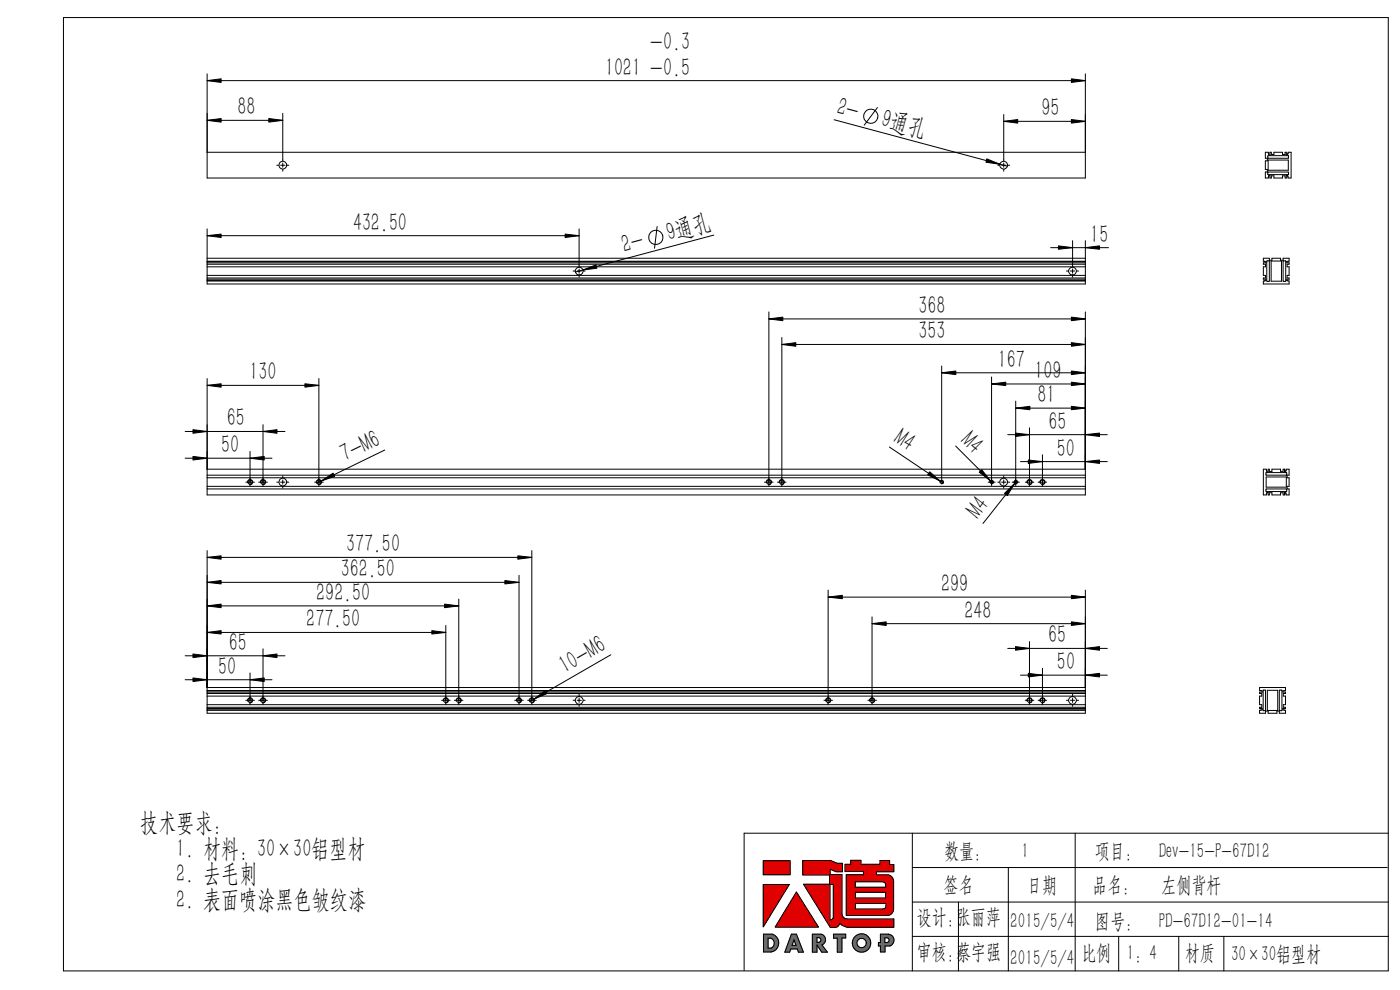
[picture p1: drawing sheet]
<svg xmlns="http://www.w3.org/2000/svg" width="297mm" height="210mm" viewBox="0 0 297 210" stroke-linecap="round" stroke-linejoin="round" font-family="sans-serif">
<g fill="none" stroke="#000" stroke-width=".21">
<path d="M13.5 3.7h281v202.3h-281zM43.9 15.7v22.1h186.4v-22.1M43.9 17.1h186.4M43.9 32.3h186.4M43.9 25.5h16.1M58.7 35.1h.4M59.5 35.1h1M60 24v10.1M60 34.6v.9M60 35.9v.4M60.9 35.1h.4M177 25.4l36.7 9.9"/>
<path d="M186.1 22.8l-2.8 3.7M211.7 35.1h.3M212.5 35.1h.9M212.9 24.3v9.8M212.9 34.6v.9M212.9 35.9v.4M212.9 25.7h17.4M213.8 35.1h.4M268.4 32.3h.7l.1 .6h.2v-.6h.3v.5h.6v-.5h1.8v.5h.5v-.5h.3v.6h.3l.1-.6h.6v5.5h-.6l-.1-.6h-.3v.6h-.3v-.5h-.5v.5h-1.8v-.5h-.6v.5h-.3v-.6h-.2l-.1 .6h-.7v-1.3h.5v-.6h-.5v-1.8h.5v-.5h-.5zM269 33h4.3v.5l-4.3 .1zM269 36.5h4.3v.5h-4.3zM269 34h4.3v2.1h-4.3z"/>
<path d="M43.9 48.6v11.6h186.4v-9.1M43.9 55.4h186.4M43.9 54.8h186.4M43.9 56h186.4M43.9 55.8h186.4M43.9 58.4h186.4M43.9 56.6h186.4M43.9 59.2h186.4M43.9 59h186.4M43.9 59.6h186.4M43.9 55.5h186.4M43.9 59.5h186.4"/>
<path d="M43.9 50h79M121.6 57.5h.4M122.4 57.5h.9M122.9 48.6v8M122.9 57.1v.9M122.9 58.4v.4M123.8 57.5h.3M139.4 48l-.5 4.7M151.4 49.9l-29.3 7.8M222.9 52.5h12.3M226.2 57.5h.4M227.1 57.5h.9"/>
<path d="M227.5 51.1v5.5M227.5 57.1v.9M227.5 58.4v.4M228.4 57.5h.4M268 54.8h1.3v.4h.5v-.4h1.9v.4h.5v-.4h1.3v.6l-.5 .1v.3h.5v.2h-.5v.6h.5v1.8h-.5v.6h.5v.2h-.5v.3l.5 .1v.6h-5.5v-.6l.6-.1v-.3h-.6v-.2h.5v-.6h-.5v-1.8h.5v-.6h-.5v-.2h.6v-.3l-.6-.1zM268.7 55.4l.6-.1-.1 4.4-.5-.1zM269.7 55.4h2.2v4.2h-2.2zM272.2 55.4l.6-.1-.1 4.4-.5-.1zM163.1 66.2v37M163.1 67.6h67.2M165.9 71.6v31.6M165.9 73.1h64.4"/>
<path d="M199.8 77.6v24.7M199.8 79.1h30.5M210.4 80v23M230.3 66.2v38.8h-186.4v-24.7M39.3 97.2h18.4M39.3 91.5h21.2M43.9 99.5h186.4M43.9 81.7h23.7M53 95.8v7.4M55.8 90.1v13.1M67.6 80.3v22.9M81.6 95.5l-14.4 7"/>
<path d="M188.7 94.8l11.4 7.6M202.7 94.6l8 7.9M210.4 81.4h19.9M213.8 92.2h21.1M215.5 85.1v17.9M215.5 86.6h14.8M216.5 97.9h18.4M218.4 90.8v12.4M221.1 96.5v6.7M268 99.5h.6l.1 .6h.3v-.6h.3v.5h.5v-.5h1.9v.5h.5v-.5h.3v.6h.3v-.6h.7v1.3h-.5v.5h.5v1.9h-.5v.5h.5v1.3h-.7v-.6h-.3v.6h-.3v-.5h-.5v.5h-1.9v-.5h-.5v.5h-.3v-.6h-.3l-.1 .6h-.6zM43.9 116.8v34.5h186.4v-26.1M43.9 100.8h186.4"/>
<path d="M43.9 101.3h186.4M43.9 103.2h186.4M43.9 103.7h186.4M43.9 118.2h68.9M52.2 102.3h1.8M52.5 102.4a.54 .54 0 0 1 .5-.7 .54 .54 0 0 1 .6 .6 .54 .54 0 0 1-.7 .5M54.9 102.3h1.8M55.3 102.4a.54 .54 0 0 1 .5-.7 .54 .54 0 0 1 .5 .6 .54 .54 0 0 1-.6 .5M58.7 102.3h.4M59.5 102.3h1M60 101v.3M60 101.8v.9"/>
<path d="M60 103.2v.3M60.9 102.3h.4M66.8 102.3h1.8M67.1 102.4a.54 .54 0 0 1 .5-.7 .54 .54 0 0 1 .6 .6 .54 .54 0 0 1-.7 .5M112.8 116.8v32.7M162.2 102.3h1.8M162.6 102.4a.54 .54 0 0 1 .4-.7 .54 .54 0 0 1 .6 .6 .54 .54 0 0 1-.6 .5M164.9 102.3h1.9M165.3 102.4a.55 .55 0 0 1 .5-.7 .55 .55 0 0 1 .6 .6 .55 .55 0 0 1-.7 .5M199.4 102.4a.37 .37 0 0 1 .4-.5 .37 .37 0 0 1 .4 .4 .37 .37 0 0 1-.5 .3M209.6 102.3h1.5M210 102.4a.37 .37 0 0 1 .3-.5 .37 .37 0 0 1 .4 .4 .37 .37 0 0 1-.4 .3"/>
<path d="M211.7 102.3h.3M212.5 102.3h.9M212.9 101v.3M212.9 101.8v.9M212.9 103.2v.3M213.8 102.3h.4M214.7 102.3h1.5M215.1 102.4a.37 .37 0 0 1 .4-.5 .37 .37 0 0 1 .4 .4 .37 .37 0 0 1-.5 .3M215.7 102l-7.2 9M217.5 102.3h1.8M217.9 102.4a.54 .54 0 0 1 .5-.7 .54 .54 0 0 1 .5 .6 .54 .54 0 0 1-.6 .5M220.2 102.3h1.8"/>
<path d="M220.6 102.4a.55 .55 0 0 1 .5-.7 .55 .55 0 0 1 .6 .6 .55 .55 0 0 1-.7 .5M268.6 100.3l4.3-.1 .1 .5-4.4 .1zM268.6 103.7h4.3l.1 .5-4.4 .1zM268.6 101.2h4.3v2.1h-4.3zM39.3 139.1h21.2M43.9 123.5h66.2M43.9 128.5h53.4M43.9 134.2h50.7M55.8 137.6v11.9M94.6 132.7v16.8M97.3 127.1v22.4M110.1 122v27.5"/>
<path d="M129.6 138.9l-17.2 9.9M175.7 125.2v24.3M175.7 126.7h54.6M185 130.9v18.6M185 132.3h45.3M213.8 137.5h21.1M218.4 136.1v13.4M39.3 144.2h18.4M43.9 146.5h186.4M43.9 145.8h186.4M43.9 146.8h186.4M43.9 147.1h186.4"/>
<path d="M43.9 147.7h186.4M43.9 149.5h186.4M43.9 150.3h186.4M43.9 150h186.4M43.9 150.7h186.4M43.9 146.6h186.4M43.9 150.6h186.4M52.2 148.5h1.8M52.5 148.7a.55 .55 0 0 1 .5-.7 .55 .55 0 0 1 .6 .6 .55 .55 0 0 1-.7 .5M53 142.7v6.8M54.9 148.5h1.8M55.3 148.7a.55 .55 0 0 1 .5-.7 .55 .55 0 0 1 .6 .6 .55 .55 0 0 1-.7 .5"/>
<path d="M93.7 148.5h1.8M94.1 148.7a.55 .55 0 0 1 .4-.7 .55 .55 0 0 1 .6 .6 .55 .55 0 0 1-.7 .5M96.4 148.5h1.8M96.8 148.7a.56 .56 0 0 1 .5-.7 .56 .56 0 0 1 .6 .6 .56 .56 0 0 1-.7 .5M109.2 148.5h1.8M109.6 148.7a.56 .56 0 0 1 .4-.7 .56 .56 0 0 1 .7 .6 .56 .56 0 0 1-.8 .5M111.9 148.5h1.8M112.3 148.7a.55 .55 0 0 1 .5-.7 .55 .55 0 0 1 .6 .6 .55 .55 0 0 1-.7 .5M121.6 148.5h.4M122.4 148.5h.9M122.9 147.3v.4M122.9 148.1v.9"/>
<path d="M122.9 149.5v.3M123.8 148.5h.3M174.8 148.5h1.8M175.2 148.7a.55 .55 0 0 1 .5-.7 .55 .55 0 0 1 .6 .6 .55 .55 0 0 1-.7 .5M184.1 148.5h1.8M184.5 148.7a.55 .55 0 0 1 .5-.7 .55 .55 0 0 1 .6 .6 .55 .55 0 0 1-.7 .5M216.5 143.2h18.4M217.5 148.5h1.8M217.9 148.7a.55 .55 0 0 1 .5-.7 .55 .55 0 0 1 .6 .6 .55 .55 0 0 1-.7 .5M220.2 148.5h1.8M220.6 148.7a.56 .56 0 0 1 .5-.7 .56 .56 0 0 1 .6 .6 .56 .56 0 0 1-.7 .5M221.1 141.8v7.7"/>
<path d="M226.2 148.5h.4M227.1 148.5h.9M227.5 147.3v.4M227.5 148.1v.9M227.5 149.5v.3M228.4 148.5h.4M267.2 145.8h5.5v.7l-.5 .1v.2h.5v.3h-.5v.6h.5v1.8h-.5v.5h.5v.3h-.5v.3l.5 .1v.6h-1.3v-.5h-.5v.5h-1.9v-.5h-.5v.5h-1.3v-.6l.6-.1v-.3h-.6v-.3h.5v-.5h-.5v-1.8h.5v-.6h-.5v-.3h.6v-.2l-.6-.1zM268 146.4h.5v4.3h-.5zM268.9 146.4h2.2v4.3h-2.2zM271.4 146.4h.5v4.3h-.5zM193.5 176.7v29.3M228.1 176.7v29.3"/>
<path d="M294.5 176.7h-136.6v29.2M161.9 182.6h5.7v2.9h-5.7zM161.9 187.6h5.5l-5.5 9zM162 198.2h1.9a1.95 1.95 0 0 1 1.3 2 1.95 1.95 0 0 1-1.6 1.7h-1.6zM162.9 199a1.08 1.08 0 0 1 1.4 1.1 1.08 1.08 0 0 1-1.4 1zM167.9 198.2h1.1l1.4 3.8h-1l-.2-.7h-1.4l-.3 .7h-1zM168.4 199.3l.5 1.2h-.9zM169 189.2l4.6 7.4h-9.1zM170.3 182.5h5.8l1.5 .6h1.1v1.8h-1.3l-1.3-.5v1.1h2.5v8.3a1.16 1.16 0 0 0 1.1 1.1h9.9v1.8h-9.9l-1.6-.8-.6 .7-1.4 .1-5.6-9.1h5.5v-2h-5.7zM172.3 198.2h1.9a1.2 1.2 0 0 1 .9 1 1.2 1.2 0 0 1-.7 1.2l1.1 1.6h-1.2l-1-1.6v1.6h-1zM173.3 198.9h.4a.52 .52 0 0 1 .5 .5 .52 .52 0 0 1-.5 .5h-.4zM176.1 187.6h.7v7.1l-.4 .5h-.3z"/>
<path d="M176.8 198.2h2.6v.8h-.8v3h-1v-3h-.8zM179.3 183.3h1.2v-.8h2.1v.8h4.1v-.8h2v.9h.9v1.5h-3.7v.7h2.3a1.37 1.37 0 0 1 1.4 1.3v5.9a1.37 1.37 0 0 1-1.4 1.4h-8.7v-8.7h3.7v-.6h-3.9zM181.4 187h5.8a.73 .73 0 0 1 .7 .7v.5h-6.5zM181.5 191.6h6.5v.6a.65 .65 0 0 1-.7 .6h-5.8zM181.5 189.3h6.4v1.2h-6.4zM186.8 198.2h1.7a1.29 1.29 0 0 1 1.2 1.1 1.29 1.29 0 0 1-.9 1.4h-1.1v1.2h-.9v-1.2h-.4v-.8h.4zM187.7 198.9h.6a.52 .52 0 0 1 .3 .5 .52 .52 0 0 1-.4 .5h-.5zM193.5 184h100.8M193.5 191.3h101M193.5 198.6h101M203.3 191.3v14.7M213.9 184v22"/>
<path d="M237.3 198.6v7.4M250.1 198.6v7.4M259.6 198.6v7.4"/>
<circle cx="60" cy="35" r=".83"/>
<circle cx="184.7" cy="24.7" r="1.51"/>
<circle cx="212.9" cy="35" r=".81"/>
<circle cx="122.9" cy="57.5" r=".82"/>
<circle cx="139.1" cy="50.3" r="1.52"/>
<circle cx="227.5" cy="57.5" r=".82"/>
<circle cx="53.1" cy="102.3" r=".45"/>
<circle cx="55.8" cy="102.3" r=".47"/>
<circle cx="60" cy="102.2" r=".83"/>
<circle cx="67.7" cy="102.3" r=".47"/>
<circle cx="163.1" cy="102.3" r=".47"/>
<circle cx="165.9" cy="102.3" r=".46"/>
<circle cx="199.8" cy="102.3" r=".29"/>
<circle cx="210.4" cy="102.3" r=".29"/>
<circle cx="212.9" cy="102.3" r=".81"/>
<circle cx="215.5" cy="102.3" r=".29"/>
<circle cx="218.4" cy="102.3" r=".47"/>
<circle cx="221.1" cy="102.3" r=".46"/>
<circle cx="53.1" cy="148.6" r=".45"/>
<circle cx="55.8" cy="148.6" r=".46"/>
<circle cx="94.6" cy="148.6" r=".46"/>
<circle cx="97.3" cy="148.6" r=".46"/>
<circle cx="110.1" cy="148.6" r=".45"/>
<circle cx="112.8" cy="148.6" r=".45"/>
<circle cx="122.9" cy="148.6" r=".81"/>
<circle cx="175.7" cy="148.6" r=".45"/>
<circle cx="185" cy="148.6" r=".45"/>
<circle cx="218.4" cy="148.6" r=".45"/>
<circle cx="221.2" cy="148.6" r=".46"/>
<circle cx="227.5" cy="148.6" r=".81"/>
<circle cx="182.8" cy="200" r="1.97"/>
<circle cx="182.8" cy="200" r=".99"/>
</g>
<g fill="#6a6a6a" stroke="#6a6a6a" stroke-width=".21">
<path d="M162 198.2v3.7l2-.1 .7-.5 .4-.7a1.9 1.9 0 0 0-1.2-2.4zM162.9 199l.8 .1 .6 .7-.2 .9-.5 .4h-.7z" fill-rule="evenodd"/>
<path d="M167.9 198.2l-1.4 3.8h1l.3-.7h1.4l.2 .7h1l-1.4-3.8zM168.4 199.3l.5 1.2h-.9z" fill-rule="evenodd"/>
<path d="M172.3 198.2v3.8h1v-1.6l1 1.6h1.2l-1.1-1.6 .5-.4 .2-.3v-.6l-.2-.5-.6-.4zM173.3 198.9h.5l.3 .2 .1 .3-.3 .4-.6 .1z" fill-rule="evenodd"/>
<path d="M176.8 198.2h2.6v.8h-.8v3h-1v-3h-.8z" fill-rule="evenodd"/>
<path d="M180.8 200a1.95 1.95 0 0 0 3.9 0 1.95 1.95 0 0 0-3.9 0zM181.8 200a1 1 0 0 1 2 0 1 1 0 0 1-2 0z" fill-rule="evenodd"/>
<path d="M186.8 198.2v1.7h-.4v.8h.4v1.2h.9v-1.2h1.1l.5-.3 .3-.6v-.7l-.2-.4-.6-.5zM187.7 198.9h.6l.3 .2v.4l-.1 .3-.8 .1z" fill-rule="evenodd"/>
</g>
<g fill="#e10000" stroke="#e10000" stroke-width=".21">
<path d="M161.9 187.6h5.5l-5.5 9z"/>
<path d="M169 189.2l4.6 7.4h-9.1z"/>
<path d="M161.9 182.6h5.7v2.9h-5.7z" fill-rule="evenodd"/>
<path d="M170.3 182.5v3.1h5.7v2h-5.5l5.6 9.1h1.2l.6-.4a.3 .3 0 0 1 .3-.4 .3 .3 0 0 1 .3 .3l1.2 .5h9.9v-1.8h-10.1l-.5-.2-.4-.8v-8.4h-2.5v-1.1l1.3 .5h1.3v-1.8h-1.1l-1.5-.6zM176.1 187.6h.7v7.1l-.4 .5h-.3z" fill-rule="evenodd"/>
<path d="M181.5 189.3h6.4v1.2h-6.4zM179.3 183.3v1.6h3.9v.6h-3.7v8.7h8.9l.6-.3 .3-.3 .3-.6-.1-6.5-.3-.5-.7-.4h-2.6v-.7h3.7v-1.5h-.9v-.9h-2v.8h-4.1v-.8h-2.1v.8zM181.4 187h5.9l.5 .4 .1 .8h-6.5zM181.5 191.6h6.5v.8l-.5 .4h-6z" fill-rule="evenodd"/>
</g>
<g fill="#000" stroke="#000" stroke-width=".21">
<path d="M43.9 17.1l3-.4v.8zM227.3 16.7l3 .4-3 .4zM43.9 25.5l3-.4v.8zM57 25.1l3 .4-3 .4zM209.3 33.7l2.8 1.1-2.9-.4zM212.9 25.7l3-.3v.7zM227.3 25.4l3 .3-3 .4zM43.9 50l3-.3v.7zM119.9 49.7l3 .3-3 .4zM123.7 57.3l2.7-1.1 .2 .7zM224.5 52.2l3 .3-3 .4zM230.3 52.5l3-.3v.7z"/>
<path d="M163.1 67.6l3-.3v.7zM165.9 73.1l2.9-.4v.7zM199.8 79.1l3-.4v.8zM227.3 78.7l3 .4-3 .4zM227.3 72.7l3 .4-3 .3zM227.3 67.3l3 .3-3 .4zM40.9 91.1l3 .4-3 .4zM40.9 96.8l3 .4-3 .4zM43.9 81.7l3-.3v.7zM53 97.2l3-.4v.8zM55.8 91.5l3-.4v.8zM64.7 81.4l2.9 .3-2.9 .4z"/>
<path d="M210.4 81.4l3-.3v.7zM215.5 86.6l3-.4v.7zM215.4 91.9l3 .3-3 .4zM218.1 97.6l3 .3-3 .4zM230.3 97.9l3-.3v.7zM230.3 92.2l3-.3v.7zM227.3 81.1l3 .3-3 .4zM227.3 86.2l3 .4-3 .3zM43.9 118.2l3-.3v.7zM68.2 102l2.5-1.6 .3 .6zM109.9 117.9l2.9 .3-2.9 .4zM197.2 100.1l2.3 2-2.7-1.4z"/>
<path d="M207.7 100.2l.6-.5 1.8 2.3zM213.1 104.6l2.2-2.1-1.6 2.6zM43.9 128.5l3-.4v.8zM43.9 123.5l3-.4v.8zM40.9 138.7l3 .4-3 .4zM43.9 134.2l3-.4v.7zM55.8 139.1l3-.4v.8zM91.6 133.8l3 .4-3 .3zM94.3 128.1l3 .4-3 .4zM107.1 123.1l3 .4-3 .4zM175.7 126.7l3-.4v.7zM185 132.3l3-.4v.8z"/>
<path d="M215.4 137.2l3 .3-3 .4zM230.3 137.5l3-.3v.7zM227.3 131.9l3 .4-3 .4zM227.3 126.3l3 .4-3 .3zM40.9 143.8l3 .4-3 .4zM53 144.2l3-.4v.8zM113.3 148.3l2.4-1.8 .4 .6zM218.1 142.8l3 .4-3 .4zM230.3 143.2l3-.4v.8z"/>
</g>
<g font-size="5.5">
<text x="138" y="10.6">-0.3</text>
<text x="128.3" y="16">1021 -0.5</text>
<text x="50.4" y="24.5">88</text>
<text x="177.3" y="24.1" transform="rotate(15 177.3 24.1)">2-</text>
<text x="186.7" y="26.7" transform="rotate(15 186.7 26.7)">9通孔</text>
<text x="221" y="24.7">95</text>
<text x="74.9" y="48.9">432.50</text>
<text x="132.4" y="53.6" transform="rotate(-15 132.4 53.6)">2-</text>
<text x="141.9" y="51.1" transform="rotate(-15 141.9 51.1)">9通孔</text>
<text x="231.3" y="51.5">15</text>
<text x="194.9" y="66.6">368</text>
<text x="194.9" y="72">353</text>
<text x="52.9" y="80.7">130</text>
<text x="211.7" y="78">167</text>
<text x="219.5" y="80.4">109</text>
<text x="220.1" y="85.5">81</text>
<text x="48.1" y="90.5">65</text>
<text x="189.4" y="93.8" transform="rotate(34 189.4 93.8)">M4</text>
<text x="203.6" y="93.8" transform="rotate(45 203.6 93.8)">M4</text>
<text x="222.4" y="91.1">65</text>
<text x="46.9" y="96.1">50</text>
<text x="73.3" y="98.1" transform="rotate(-26 73.3 98.1)">7-M6</text>
<text x="224.2" y="96.9">50</text>
<text x="207.6" y="110.3" transform="rotate(-52 207.6 110.3)">M4</text>
<text x="73.4" y="117.2">377.50</text>
<text x="72.3" y="122.5">362.50</text>
<text x="199.6" y="125.6">299</text>
<text x="67.1" y="127.5">292.50</text>
<text x="204.6" y="131.2">248</text>
<text x="65" y="133.1">277.50</text>
<text x="222.3" y="136.5">65</text>
<text x="46.3" y="143.1">50</text>
<text x="48.6" y="138.1">65</text>
<text x="119.9" y="143" transform="rotate(-30 119.9 143)">10-M6</text>
<text x="224.2" y="142.2">50</text>
<text x="29.8" y="176.2">技术要求:</text>
<text x="37.4" y="181.7">1. 材料: 30×30铝型材</text>
<text x="37.4" y="187.2">2. 去毛刺</text>
<text x="37.4" y="192.7">2. 表面喷涂黑色皱纹漆</text>
</g>
<g font-size="4.6">
<text x="200.3" y="182">数量：</text>
<text x="216.7" y="182">1</text>
<text x="232.3" y="182">项目：</text>
<text x="245.8" y="182">Dev-15-P-67D12</text>
<text x="200.2" y="189.2">签名</text>
<text x="217.9" y="189.2">日期</text>
<text x="231.7" y="189.2">品名：</text>
<text x="246.4" y="189.2">左侧背杆</text>
<text x="194.5" y="196">设计：张丽萍</text>
<text x="214.3" y="196.8">2015/5/4</text>
<text x="232.3" y="196.8">图号：</text>
<text x="245.8" y="196.8">PD-67D12-01-14</text>
<text x="194.5" y="203.3">审核：蔡宇强</text>
<text x="229.4" y="203.6">比例</text>
<text x="239.1" y="203.6">1：4</text>
<text x="251.4" y="203.6">材质</text>
<text x="261.1" y="203.9">30×30铝型材</text>
<text x="214.3" y="204.7">2015/5/4</text>
</g>
</svg>
